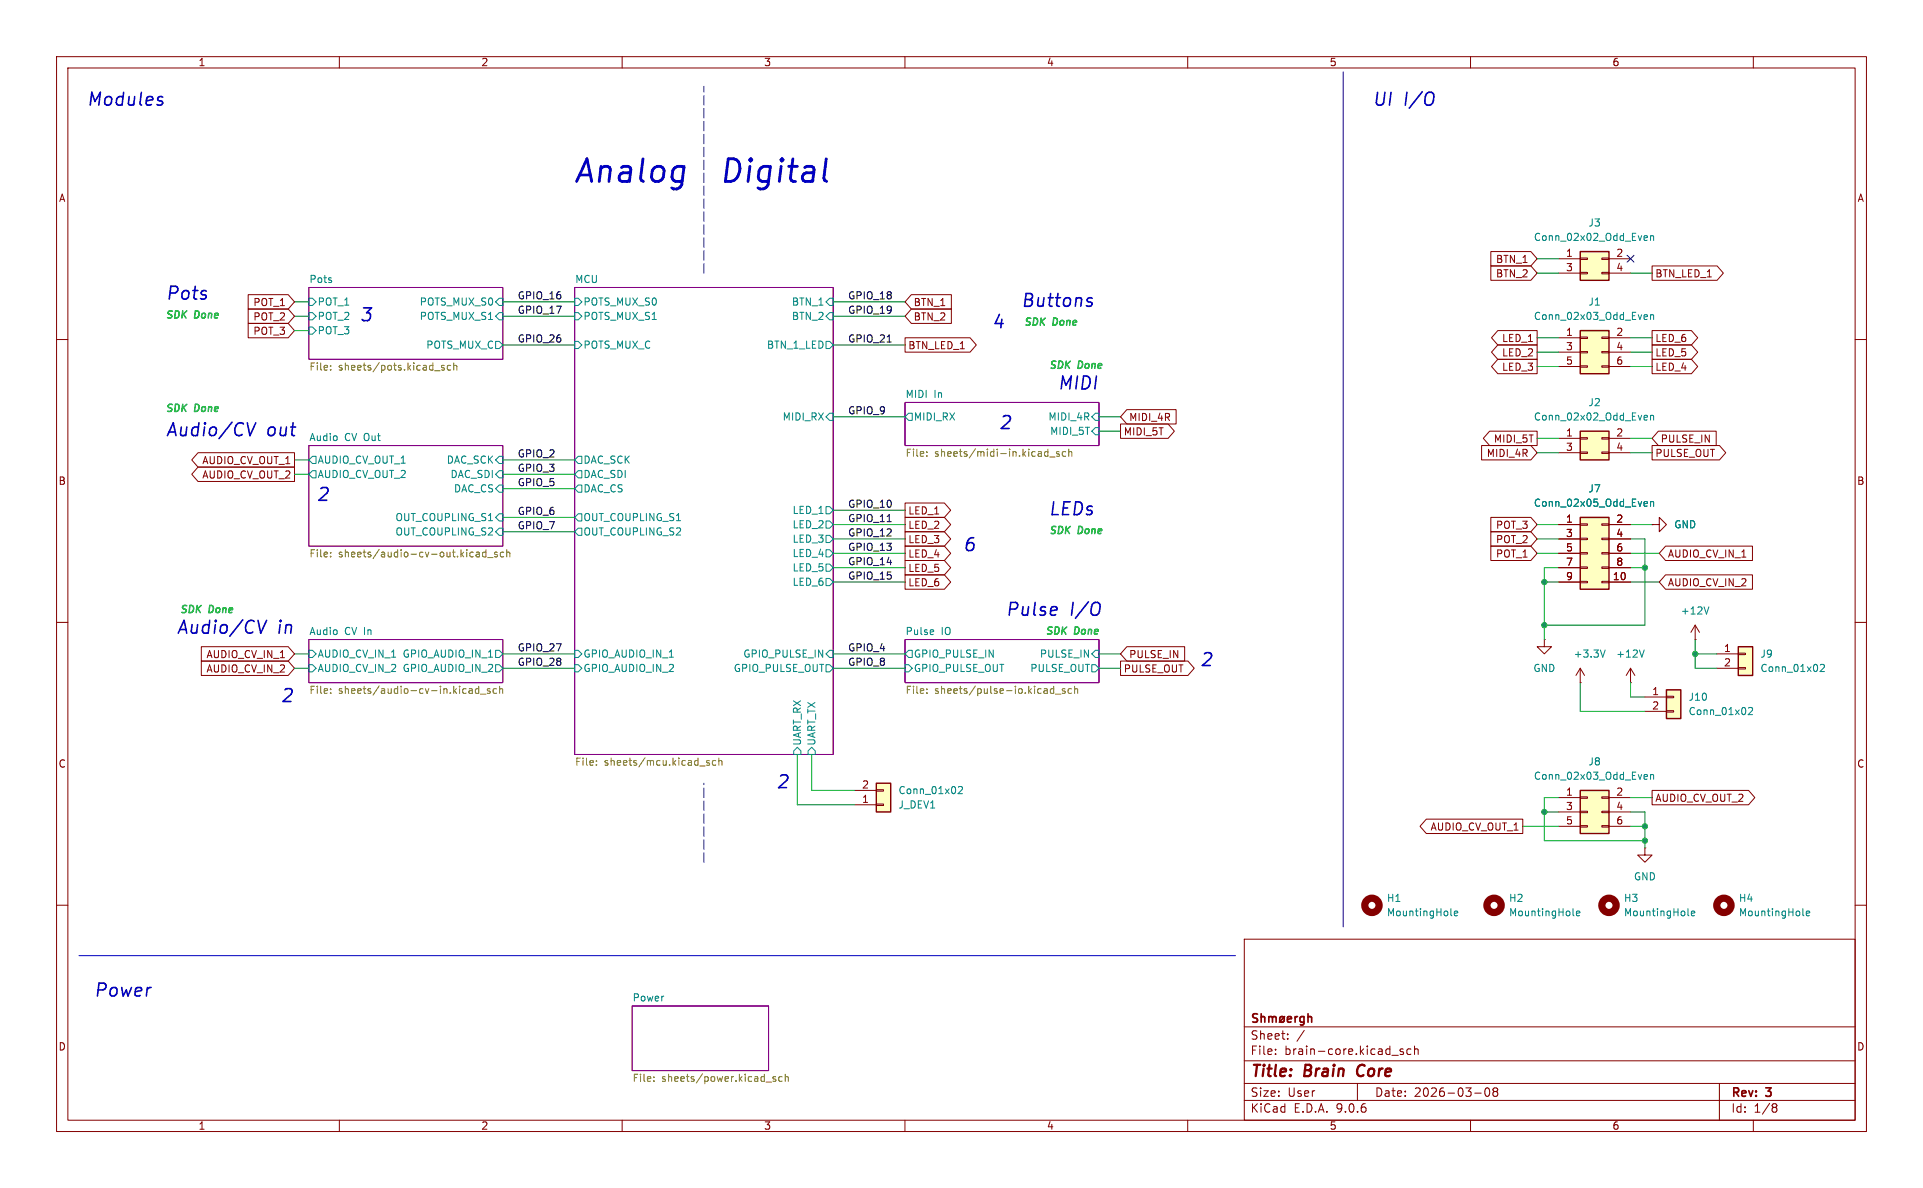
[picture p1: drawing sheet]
<svg xmlns="http://www.w3.org/2000/svg" width="340mm" height="210mm" viewBox="0 0 340 210" stroke-linecap="round" stroke-linejoin="round" font-family="sans-serif">
<g fill="none" stroke="#840000" stroke-width=".18">
<path d="M10 10h320v190h-320zM12 12h316v186h-316zM60 10v2M110 10v2M160 10v2M210 10v2M260 10v2M310 10v2M10 60h2M328 60h2M292.1 92.7h1.3v-1.2l1.2 1.2-1.2 1.3v-1.3M292.1 92.7h.1"/>
<path d="M10 110h2M328 110h2M10 160h2M220 166h108v32h-108zM328 160h2M60 198v2M110 198v2M160 198v2M210 198v2M220 194.5h108M220 191.5h108M220 187.5h108"/>
<path d="M220 181.5h108M225.5 186.3v.1M225.5 185.5v.1M227.7 183.6v.1M227.7 182.8v.1M230.6 182.1l-1.3 2M240 191.5v3M246.1 186.5h1.1M248.1 185.5l-.4-.1-.2 .2 .1 .2 .5 .2v.3h-.6M249.5 185.5l-.5-.1-.3 .3v.4l.2 .2h.6M250.1 185.5l.2-.1 .4 .1v.9M250.1 184.9v1.5"/>
<path d="M260 198v2M260.7 193.2h1.2M262.7 192.4l.2-.1a.81 .81 0 0 1 .6 .6 .81 .81 0 0 1-.3 .8l-.2 .1a.81 .81 0 0 1-.3-1.4zM264.2 192.9l-.2-.2 .2-.4 .5 .1 .1 .2-.3 .3M264.2 192.9l-.2 .3v.5l.2 .1 .5-.1 .1-.2-.1-.4-.2-.2M264.2 192.9h.3M304 191.5v6.5M310 198v2M313.6 195.1l.4 .1 .2 .2-.3 .3M313.6 195.7h.3M313.9 195.7l.2 .2 .1 .4-.2 .2-.4 .1"/>
</g>
<path d="M240.2 188.5a1.27 1.27 0 0 0 0 1.6" fill="none" stroke="#840000" stroke-width=".4"/>
<g fill="none" stroke="#840000" stroke-width=".3">
<path d="M222.3 179.3l-.5-.1-.2 .1v.5l.6 .3 .1 .3-.2 .3-.6-.1M223 179.8l.2-.1 .4 .1v.9M223 179.2v1.5M224.3 179.8l.5-.1 .2 .2M224.3 179.7v1M225 179.9l.2-.2 .4 .1v.9M225 179.9v.8M226.4 179.8l.4-.1 .3 .3v.4l-.3 .3-.4-.1-.1-.2v-.4zM227.1 179.7l-.9 1M229 179.7v1M229.4 179.7l-.3 .1-.1 .2M230.6 179.8l-.5-.1-.3 .3v.4l.2 .2h.6"/>
<path d="M230.6 179.7v1.2l-.3 .3-.4-.1M231.3 179.8l.2-.1 .3 .1 .1 .9M231.3 179.2v1.5M227.6 180.2l.7-.1v-.3l-.5-.1-.2 .2 .1 .7h.6"/>
</g>
<path d="M54.6 50.8h34.3v12.7h-34.3zM101.6 50.8h45.7v82.6h-45.7zM54.6 78.8h34.3v17.7h-34.3zM160 71.1h34.3v7.7h-34.3zM54.6 113h34.3v7.7h-34.3zM160 113h34.3v7.7h-34.3zM111.8 177.8h24.1v11.4h-24.1z" fill="none" stroke="#840084" stroke-width=".18"/>
<g fill="none" stroke="#008484" stroke-width=".18">
<path d="M54.6 52.7h.6l.7 .7-.7 .6h-.6zM54.6 55.3h.6l.7 .6-.7 .6h-.6zM54.6 57.8h.6l.7 .6-.7 .7h-.6zM87.6 55.9l.7-.6h.6v1.2h-.6zM88.3 52.7h.6v1.3h-.6l-.7-.6zM101.6 52.7h.6l.7 .7-.7 .6h-.6zM101.6 55.3h.6l.7 .6-.7 .6h-.6zM146 53.4l.7-.7h.6v1.3h-.6zM146 55.9l.7-.6h.6v1.2h-.6zM87.6 60.3h.7l.6 .7-.6 .6h-.7zM101.6 60.3h.6l.7 .7-.7 .6h-.6zM146 73.7l.7-.7h.6v1.3h-.6z"/>
<path d="M146 60.3h.7l.6 .7-.6 .6h-.7zM160.7 73h.6v1.3h-.6l-.7-.6zM193.7 73h.6v1.3h-.6l-.7-.6zM193.7 75.6h.6v1.3h-.6l-.7-.7zM54.6 83.8l.6-.6h.7v1.3h-.7zM55.2 80.7h.7v1.2h-.7l-.6-.6zM87.6 83.8l.7-.6h.6v1.3h-.6zM87.6 91.5l.7-.7h.6v1.3h-.6zM88.3 85.7h.6v1.3h-.6l-.7-.6zM88.3 80.7h.6v1.2h-.6l-.7-.6zM88.3 93.4h.6v1.2h-.6l-.7-.6zM101.6 94l.6-.6h.7v1.2h-.7z"/>
<path d="M102.2 85.7h.7v1.3h-.7l-.6-.6zM102.2 80.7h.7v1.2h-.7l-.6-.6zM102.2 83.2h.7v1.3h-.7l-.6-.7zM102.2 90.8h.7v1.3h-.7l-.6-.6zM146 89.6h.7l.6 .6-.6 .6h-.7zM146 92.1h.7l.6 .6-.6 .7h-.7zM146 94.6h.7l.6 .7-.6 .6h-.7zM146 97.2h.7l.6 .6-.6 .6h-.7zM146 99.7h.7l.6 .6-.6 .7h-.7zM54.6 115h.6l.7 .6-.7 .6h-.6zM54.6 117.5h.6l.7 .6-.7 .7h-.6zM86.4 116.2h.7"/>
<path d="M87.6 115h.7l.6 .6-.6 .6h-.7zM87.6 117.5h.7l.6 .6-.6 .7h-.7zM101.6 115h.6l.7 .6-.7 .6h-.6zM101.6 117.5h.6l.7 .6-.7 .7h-.6zM118.3 116.2h.8M146 102.3h.7l.6 .6-.6 .6h-.7zM146 117.5h.7l.6 .6-.6 .7h-.7zM146.7 115h.6v1.2h-.6l-.7-.6zM160 117.5h.7l.6 .6-.6 .7h-.7zM160.7 115h.6v1.2h-.6l-.7-.6zM164.9 111.3l.2 .3-.6 .1M165 112.1l-.1 .1"/>
<path d="M193 117.5h.7l.6 .6-.6 .7h-.7zM193.7 115h.6v1.2h-.6l-.7-.6zM141 132.1l.6 .6v.7h-1.3v-.7zM143.5 132.1l.6 .6v.7h-1.2v-.7zM256.5 161.7l.2 .2M257.1 161.5l.6-.2v-.2l-.4-.1-.2 .2 .1 .6h.5M278.1 161.7l.2 .2M278.7 161.5l.6-.2v-.2l-.4-.1-.2 .2 .1 .6h.5"/>
</g>
<g fill="none" stroke="#848400" stroke-width=".18">
<path d="M58.5 64.6v.2M58.5 65.3v.1M76.8 65.5h1M78.5 64.6h-.3l-.1 .2v.1l.4 .2v.3h-.4M79.7 64.6h-.4l-.2 .2 .1 .6h.5M80.2 64.7l.2-.1h.3l.1 .8M80.2 64.2v1.2M163.9 79.9v.1M184.9 79.8l.4 .1M185.3 79.4v1.3M187.3 79.9l-.3-.1-.2 .2 .1 .2 .4 .1v.3h-.5M188.4 79.9l-.3-.1-.3 .3 .1 .5h.5"/>
<path d="M189 79.9l.1-.1 .4 .1v.8M189 79.4v1.3M58.5 97.7v.1M58.5 98.3v.1M84.2 97.7h.5l.1 .7M84.8 97.9l-.5 .1-.1 .1 .1 .3h.5M85.9 97.7l-.3-.1-.3 .2 .1 .6h.5M85.9 97.2v1.2M86.2 98.6h1M87.9 97.7l-.3-.1-.2 .2 .1 .2 .4 .1v.3h-.5M89.1 97.7l-.4-.1-.2 .2 .1 .6h.5M89.6 97.7l.2-.1 .3 .1v.7"/>
<path d="M89.6 97.2v1.2M163.9 80.5v.2M185.3 80.6l-.4 .1M185.6 80.8h.9M58.5 122.5v.1M58.5 121.8v.1M83 121.8h.4l.1 .8M83 122.5h.5M83.5 122l-.5 .2M84.6 121.8l-.3-.1-.3 .3 .2 .5h.4M84.6 121.3v1.3M84.9 122.7h1"/>
<path d="M86.6 121.8l-.3-.1-.1 .2v.2l.4 .1v.3h-.4M87.8 121.8l-.4-.1-.2 .3 .1 .5h.5M88.3 121.8l.2-.1 .3 .1 .1 .8M88.3 121.3v1.3M105.4 135.2v.1M105.4 134.5v.1M125.4 134.5l-.3-.1-.2 .2 .1 .2 .4 .1v.3h-.5M126.6 134.5l-.4-.1-.2 .3 .1 .5h.5M127.1 134.5l.2-.1 .3 .1v.8M127.1 134v1.3M163.9 122.5v.1M163.9 121.8v.1"/>
<path d="M185.9 121.7l.4 .1M186.3 122.5l-.4 .1M186.3 121.3v1.3M186.6 122.7h1M188.3 121.8l-.3-.1-.2 .2 .1 .2 .4 .1v.3h-.5M189.5 121.8l-.4-.1-.3 .3 .2 .5h.5M190 121.8l.2-.1 .3 .1v.8M190 121.3v1.3M115.6 191v.2M115.6 190.4v.1M135.4 191.3h1M137.1 190.4l-.3-.1-.1 .2v.2l.4 .1v.3h-.4"/>
<path d="M138.3 190.4l-.4-.1-.2 .3 .1 .5h.5M138.8 190.4l.2-.1 .3 .1 .1 .8M138.8 189.9v1.3"/>
</g>
<g fill="none" stroke="#840000" stroke-width="1.3">
<circle cx="242.6" cy="160" r="1.27"/>
<circle cx="264.2" cy="160" r="1.27"/>
</g>
<path d="M279.4 76.2h5.1v5.1h-5.1z" fill="#ffffc2"/>
<path d="M279.4 76.2h5.1v5.1h-5.1z" fill="none" stroke="#840000" stroke-width=".25"/>
<path d="M275.6 77.5h3.8M279.4 77.4h1.3v.2h-1.3zM279.4 79.9h1.3v.3h-1.3zM283.2 77.4h1.3v.2h-1.3zM283.2 79.9h1.3v.3h-1.3zM284.5 77.5h3.8M275.6 80h3.8M284.5 80h3.8" fill="none" stroke="#840000" stroke-width=".18"/>
<path d="M290.9 73.4l.3 .1 .1 .2-.6 .1M291.2 74.2l-.3 .1M291.8 73.5l.2-.1 .3 .1 .1 .8M291.8 73.4v.9" fill="none" stroke="#008484" stroke-width=".18"/>
<path d="M279.4 91.5h5.1v12.7h-5.1z" fill="#ffffc2"/>
<path d="M279.4 91.5h5.1v12.7h-5.1z" fill="none" stroke="#840000" stroke-width=".25"/>
<g fill="none" stroke="#840000" stroke-width=".18">
<path d="M275.6 92.7h3.8M275.6 95.3h3.8M275.6 97.8h3.8M279.4 92.6h1.3v.3h-1.3zM279.4 95.1h1.3v.3h-1.3zM279.4 97.7h1.3v.2h-1.3zM283.2 92.6h1.3v.3h-1.3zM283.2 95.1h1.3v.3h-1.3zM283.2 97.7h1.3v.2h-1.3zM284.5 92.7h3.8M284.5 95.3h3.8M284.5 97.8h3.8"/>
<path d="M275.6 100.3h3.8M275.6 102.9h3.8M279.4 100.2h1.3v.3h-1.3zM279.4 102.8h1.3v.2h-1.3zM283.2 100.2h1.3v.3h-1.3zM283.2 102.8h1.3v.2h-1.3zM284.5 100.3h3.8M284.5 102.9h3.8"/>
</g>
<path d="M290.9 88.7h.3l.1 .3-.6 .1M291.2 89.4l-.3 .1M291.8 88.8l.2-.1h.3l.1 .8M291.8 88.7v.8" fill="none" stroke="#008484" stroke-width=".18"/>
<path d="M279.4 58.4h5.1v7.7h-5.1z" fill="#ffffc2"/>
<path d="M279.4 58.4h5.1v7.7h-5.1z" fill="none" stroke="#840000" stroke-width=".25"/>
<g fill="none" stroke="#840000" stroke-width=".18">
<path d="M275.6 59.7h3.8M279.4 59.6h1.3v.2h-1.3zM283.2 59.6h1.3v.2h-1.3zM284.5 59.7h3.8M275.6 62.2h3.8M275.6 64.8h3.8M279.4 62.1h1.3v.3h-1.3zM279.4 64.7h1.3v.2h-1.3zM283.2 62.1h1.3v.3h-1.3zM283.2 64.7h1.3v.2h-1.3zM284.5 62.2h3.8M284.5 64.8h3.8"/>
<path d="M273 113v1.3h1.3l-1.3 1.3-1.2-1.3h1.2M273 113h.1"/>
</g>
<path d="M290.9 55.6l.3 .1 .1 .2-.6 .2M291.2 56.4l-.3 .1M291.8 55.8l.2-.2 .3 .1 .1 .8M291.8 55.6v.9M318.8 161.7l.1 .2M319.4 161.5l.6-.2-.1-.2-.4-.1-.1 .2v.6h.5" fill="none" stroke="#008484" stroke-width=".18"/>
<circle cx="304.8" cy="160" r="1.27" fill="none" stroke="#840000" stroke-width="1.3"/>
<path d="M307.3 114.3h2.6v5.1h-2.6z" fill="#ffffc2"/>
<path d="M307.3 114.3h2.6v5.1h-2.6z" fill="none" stroke="#840000" stroke-width=".25"/>
<path d="M303.5 115.6h3.8M303.5 118.1h3.8M307.3 115.5h1.3v.2h-1.3zM307.3 118h1.3v.3h-1.3z" fill="none" stroke="#840000" stroke-width=".18"/>
<path d="M321.8 117.6l.5-.2 .3 .4-.8 .9h.8" fill="none" stroke="#008484" stroke-width=".18"/>
<path d="M294.6 121.9h2.6v5.1h-2.6z" fill="#ffffc2"/>
<path d="M294.6 121.9h2.6v5.1h-2.6z" fill="none" stroke="#840000" stroke-width=".25"/>
<path d="M299.7 113h.1M299.7 110.5l-.7 1.3M299.7 110.5l.8 1.3M299.7 110.5v2.5M290.8 123.2h3.8M290.8 125.7h3.8M294.6 123.1h1.3v.2h-1.3zM294.6 125.6h1.3v.3h-1.3z" fill="none" stroke="#840000" stroke-width=".18"/>
<path d="M302.1 107.3l-.4 1.2M309.1 125.2l.5-.1 .3 .3-.8 .9h.8" fill="none" stroke="#008484" stroke-width=".18"/>
<path d="M279.4 44.5h5.1v5h-5.1z" fill="#ffffc2"/>
<path d="M279.4 44.5h5.1v5h-5.1z" fill="none" stroke="#840000" stroke-width=".25"/>
<path d="M275.6 45.7h3.8M275.6 48.3h3.8M279.4 45.6h1.3v.3h-1.3zM279.4 48.2h1.3v.2h-1.3zM283.2 45.6h1.3v.3h-1.3zM283.2 48.2h1.3v.2h-1.3zM284.5 45.7h3.8M284.5 48.3h3.8" fill="none" stroke="#840000" stroke-width=".18"/>
<path d="M290.9 41.7h.3l.1 .3-.6 .1M291.2 42.4l-.3 .1M291.8 41.8l.2-.1h.3l.1 .8M291.8 41.7v.8" fill="none" stroke="#008484" stroke-width=".18"/>
<path d="M279.4 139.7h5.1v7.6h-5.1z" fill="#ffffc2"/>
<path d="M279.4 139.7h5.1v7.6h-5.1z" fill="none" stroke="#840000" stroke-width=".25"/>
<g fill="none" stroke="#840000" stroke-width=".18">
<path d="M279.4 118.1l-.8 1.3M279.4 118.1l.8 1.3M279.4 118.1v2.6M288.3 118.1l-.8 1.3M288.3 118.1l.8 1.3M288.3 118.1v2.6M279.4 120.7h.1M288.3 120.7h.1M275.6 141h3.8M275.6 143.5h3.8M275.6 146.1h3.8M279.4 140.9h1.3v.2h-1.3z"/>
<path d="M279.4 143.4h1.3v.3h-1.3zM279.4 145.9h1.3v.3h-1.3zM283.2 140.9h1.3v.2h-1.3zM283.2 143.4h1.3v.3h-1.3zM283.2 145.9h1.3v.3h-1.3zM284.5 141h3.8M284.5 143.5h3.8M284.5 146.1h3.8M290.8 149.9v1.2h1.3l-1.3 1.3-1.2-1.3h1.2M290.8 149.9h.1"/>
</g>
<path d="M283.8 114.9l-.4 1.3M290.7 114.9l-.4 1.3M290.9 136.9l.3 .1 .1 .2-.6 .1M291.2 137.7l-.3 .1M291.8 137l.2-.1 .3 .1 .1 .8M291.8 136.9v.9M298.4 161.7l.2 .2M299 161.5l.6-.2v-.2l-.4-.1-.2 .2 .1 .6h.5" fill="none" stroke="#008484" stroke-width=".18"/>
<circle cx="284.5" cy="160" r="1.27" fill="none" stroke="#840000" stroke-width="1.3"/>
<path d="M154.9 138.4h2.6v5.1h-2.6z" fill="#ffffc2"/>
<path d="M154.9 138.4h2.6v5.1h-2.6z" fill="none" stroke="#840000" stroke-width=".25"/>
<g fill="none" stroke="#840000" stroke-width=".18">
<path d="M43.9 54.6h7.1l1.1 1.3-1.1 1.3h-7.1zM43.9 57.2h7.1l1.1 1.2-1.1 1.3h-7.1zM43.9 52.1h7.1l1.1 1.3-1.1 1.2h-7.1zM160 59.7h11.5l1.1 1.3-1.1 1.2h-11.5zM161.1 52.1h7.1v2.5h-7.1l-1.1-1.2zM161.1 54.6h7.1v2.6h-7.1l-1.1-1.3zM263.6 47h7.1l1.1 1.3-1.1 1.2h-7.1zM263.6 44.5h7.1l1.1 1.2-1.1 1.3h-7.1zM264.8 58.4h7v2.6h-7l-1.1-1.3zM292.1 58.4h7l1.1 1.3-1.1 1.3h-7zM292.1 47h11.5l1.1 1.3-1.1 1.2h-11.5zM198.1 74.9h8.4l1.1 1.3-1.1 1.3h-8.4z"/>
<path d="M199.2 72.4h8.7v2.5h-8.7l-1.1-1.2zM262 78.8h8.7l1.1 1.2-1.1 1.3h-8.7zM263.4 76.2h8.4v2.6h-8.4l-1.1-1.3zM264.8 63.5h7v2.6h-7l-1.1-1.3zM264.8 61h7v2.5h-7l-1.1-1.3zM292.1 61h7l1.1 1.2-1.1 1.3h-7zM292.1 78.8h11.9l1.1 1.2-1.1 1.3h-11.9zM292.1 63.5h7l1.1 1.3-1.1 1.3h-7zM293.2 76.2h10.2v2.6h-10.2l-1.1-1.3zM35 82.6h17.1v2.5h-17.1l-1.1-1.3zM35 80h17.1v2.6h-17.1l-1.1-1.3zM160 96.5h7l1.1 1.3-1.1 1.3h-7z"/>
<path d="M160 99.1h7l1.1 1.2-1.1 1.3h-7zM160 88.9h7l1.1 1.3-1.1 1.3h-7zM160 91.5h7l1.1 1.2-1.1 1.3h-7zM160 94h7l1.1 1.3-1.1 1.2h-7zM263.6 96.5h7.1l1.1 1.3-1.1 1.3h-7.1zM263.6 94h7.1l1.1 1.3-1.1 1.2h-7.1zM263.6 91.5h7.1l1.1 1.2-1.1 1.3h-7.1zM275.6 92.7h3.8M275.6 95.3h3.8M275.6 97.8h3.8M284.5 92.7h3.8M284.5 95.3h3.8"/>
<path d="M284.5 97.8h3.8M292.1 92.7h.1M294.5 96.5h15.3v2.6h-15.3l-1.1-1.3zM35.6 116.9h15.4l1.1 1.2-1.1 1.3h-15.4zM35.6 114.3h15.4l1.1 1.3-1.1 1.3h-15.4zM160 101.6h7l1.1 1.3-1.1 1.3h-7zM198.1 116.9h11.9l1.1 1.2-1.1 1.3h-11.9zM199.2 114.3h10.3v2.6h-10.3l-1.1-1.3zM275.6 100.3h3.8M275.6 102.9h3.8M284.5 100.3h3.8M284.5 102.9h3.8"/>
<path d="M294.5 101.6h15.3v2.6h-15.3l-1.1-1.3zM151.1 139.7h3.8M154.9 139.6h1.3v.2h-1.3zM292.1 139.7h17.1l1.1 1.3-1.1 1.3h-17.1zM151.1 142.3h3.8M154.9 142.1h1.3v.3h-1.3zM252.2 144.8h17v2.5h-17l-1.1-1.2z"/>
</g>
<path d="M290.9 88.7h.3l.1 .3-.6 .1M291.2 89.4l-.3 .1M291.8 88.8l.2-.1h.3l.1 .8M291.8 88.7v.8M169.4 139.1l.5-.1 .3 .4-.8 .9h.8" fill="none" stroke="#008484" stroke-width=".18"/>
<path d="M156.9 60.5h.7M156.9 92.2h.7" fill="none" stroke="#000" stroke-width=".18"/>
<path d="M237.5 12.7v151.1M14 168.9h204.4" fill="none" stroke="#0000c2" stroke-width=".18"/>
<path d="M124.5 48.3v-33M124.5 152.4v-14" fill="none" stroke="#0000c2" stroke-width=".18" stroke-dasharray="1.7 .6"/>
<g fill="none" stroke="#008400" stroke-width=".18">
<path d="M52.1 53.4h2.5M52.1 55.9h2.5M52.1 58.4h2.5M88.9 53.4h12.7M88.9 55.9h12.7M147.3 53.4h12.7M147.3 55.9h12.7M271.8 59.7h3.8M271.8 48.3h3.8M271.8 45.7h3.8M288.3 59.7h3.8M288.3 48.3h3.8"/>
<path d="M88.9 61h12.7M147.3 73.7h12.7M147.3 61h12.7M194.3 73.7h3.8M194.3 76.2h3.8M271.8 77.5h3.8M271.8 62.2h3.8M271.8 64.8h3.8M288.3 77.5h3.8M288.3 62.2h3.8M288.3 64.8h3.8M52.1 83.8h2.5"/>
<path d="M52.1 81.3h2.5M88.9 94h12.7M88.9 91.5h12.7M88.9 83.8h12.7M88.9 86.4h12.7M88.9 81.3h12.7M147.3 95.3h12.7M147.3 92.7h12.7M147.3 90.2h12.7M147.3 97.8h12.7M271.8 95.3h3.8M271.8 92.7h3.8"/>
<path d="M271.8 80h3.8M271.8 97.8h3.8M288.3 95.3h2.5v15.2h-17.8M288.3 92.7h3.8M288.3 80h3.8M288.3 97.8h5.1M52.1 115.6h2.5M52.1 118.1h2.5M88.9 115.6h12.7M88.9 118.1h12.7M147.3 115.6h12.7M147.3 118.1h12.7"/>
<path d="M147.3 102.9h12.7M147.3 100.3h12.7M194.3 115.6h3.8M194.3 118.1h3.8M273 102.9h2.6M275.6 100.3h-2.6v12.7M288.3 102.9h5.1M288.3 100.3h2.5M299.7 113v5.1h3.8M299.7 115.6h3.8M141 133.4v8.9h10.1M143.5 133.4v6.3h7.6"/>
<path d="M279.4 120.7v5h11.4M288.3 120.7v2.5h2.5M269.2 146.1h6.4M273 143.5h2.6M275.6 141h-2.6v7.6h17.8M288.3 143.5h2.5v6.4M288.3 141h3.8M288.3 146.1h2.5"/>
</g>
<path d="M287.7 45.1l1.2 1.2M288.9 45.1l-1.2 1.2" fill="none" stroke="#000084" stroke-width=".18"/>
<path d="M28.2 17.8l.5 .1 .1 .3-.2 .3-.2 .1M28.2 17.1l.6 .1M253.5 16.6l-.1 1.2M192.3 53.3l.7 .2 .1 .2-.2 .3-.6 .1M193.1 52.7a.57 .57 0 0 0-.9 .3M43.7 74.7l.5 2.3 1-2.3M45.6 109.7l.5 2.2 1-2.2M186.6 107.2l.2 .1 .1 .5-1.1 .2M194.4 106.8v1.2" fill="none" stroke="#0000c2" stroke-width=".28"/>
<path d="M120.6 29.4l.3 .2M120.9 29.4l-.4 3.2M146.1 28.1l-.4 3.4 .1 .4 .4 .2" fill="none" stroke="#0000c2" stroke-width=".5"/>
<g fill="#008400" stroke="#008400" stroke-width=".18">
<circle cx="290.8" cy="148.6" r=".46"/>
<circle cx="273" cy="143.5" r=".46"/>
<circle cx="290.8" cy="100.3" r=".46"/>
<circle cx="299.7" cy="115.6" r=".46"/>
<circle cx="290.8" cy="146.1" r=".46"/>
<circle cx="273" cy="102.9" r=".46"/>
<circle cx="273" cy="110.5" r=".46"/>
</g>
<g font-size="5.6" fill="#0000c2">
<text x="101.2" y="33">Analog</text>
<text x="127" y="33">Digital</text>
</g>
<g font-size="3.2" fill="#0000c2">
<text x="15.2" y="19.1">Modules</text>
<text x="242.6" y="19.1">UI</text>
<text x="248.2" y="19.1">I/O</text>
<text x="29.2" y="53.4">Pots</text>
<text x="63.5" y="57.2">3</text>
<text x="175.3" y="58.5">4</text>
<text x="180.4" y="54.7">Buttons</text>
<text x="186.9" y="69.3">MIDI</text>
<text x="29.2" y="77.5">Audio/CV</text>
<text x="47.1" y="77.5">out</text>
<text x="176.5" y="76.3">2</text>
<text x="55.9" y="89">2</text>
<text x="185.3" y="91.5">LEDs</text>
<text x="170.2" y="97.8">6</text>
<text x="31.1" y="112.5">Audio/CV</text>
<text x="49" y="112.5">in</text>
<text x="177.7" y="109.3">Pulse</text>
<text x="189.1" y="109.3">I/O</text>
<text x="212.1" y="118.2">2</text>
<text x="49.5" y="124.5">2</text>
<text x="137.2" y="139.8">2</text>
<text x="16.5" y="176.6">Power</text>
</g>
<g font-size="2.8" fill="#840000">
<text x="221" y="190.9">Title:</text>
<text x="230.7" y="190.9">Brain</text>
<text x="240.8" y="190.9">Core</text>
</g>
<g font-size="2.1" fill="#840000">
<text x="221" y="184">Sheet:</text>
<text x="221" y="186.7">File:</text>
<text x="227.1" y="186.7">brain-core.kicad_sch</text>
<text x="221" y="196.9">KiCad</text>
<text x="221" y="194.1">Size:</text>
<text x="227.7" y="194.1">User</text>
<text x="228.7" y="196.9">E.D.A.</text>
<text x="236.3" y="196.9">9.0.6</text>
<text x="243" y="194.1">Date:</text>
<text x="250" y="194.1">2026-03-08</text>
<text x="306" y="194.3">Rev:</text>
<text x="306" y="196.9">Id:</text>
<text x="310.1" y="196.9">1/8</text>
<text x="312.4" y="194.3">3</text>
</g>
<g font-size="1.8" fill="#840000">
<text x="35" y="11.9">1</text>
<text x="85" y="11.9">2</text>
<text x="135" y="11.9">3</text>
<text x="185" y="11.9">4</text>
<text x="235" y="11.9">5</text>
<text x="285" y="11.9">6</text>
<text x="10.3" y="35.9">A</text>
<text x="328.3" y="35.9">A</text>
<text x="264.4" y="46.7">BTN_1</text>
<text x="276.8" y="45.5">1</text>
<text x="285.7" y="45.5">2</text>
<text x="264.4" y="49.2">BTN_2</text>
<text x="276.8" y="48">3</text>
<text x="285.7" y="48">4</text>
<text x="292.6" y="49.2">BTN_LED_1</text>
<text x="44.7" y="56.9">POT_2</text>
<text x="44.7" y="59.4">POT_3</text>
<text x="44.7" y="54.3">POT_1</text>
<text x="161.4" y="54.3">BTN_1</text>
<text x="161.4" y="56.9">BTN_2</text>
<text x="276.8" y="59.5">1</text>
<text x="285.7" y="59.5">2</text>
<text x="160.5" y="61.9">BTN_LED_1</text>
<text x="265.5" y="65.7">LED_3</text>
<text x="265.5" y="63.2">LED_2</text>
<text x="265.5" y="60.7">LED_1</text>
<text x="276.8" y="62">3</text>
<text x="276.8" y="64.5">5</text>
<text x="285.7" y="62">4</text>
<text x="285.7" y="64.5">6</text>
<text x="292.6" y="60.7">LED_6</text>
<text x="292.6" y="63.2">LED_5</text>
<text x="292.6" y="65.7">LED_4</text>
<text x="198.6" y="77.2">MIDI_5T</text>
<text x="199.5" y="74.6">MIDI_4R</text>
<text x="276.8" y="77.2">1</text>
<text x="285.7" y="77.2">2</text>
<text x="35.7" y="82.3">AUDIO_CV_OUT_1</text>
<text x="262.8" y="81">MIDI_4R</text>
<text x="264" y="78.4">MIDI_5T</text>
<text x="276.8" y="79.8">3</text>
<text x="285.7" y="79.8">4</text>
<text x="292.6" y="81">PULSE_OUT</text>
<text x="293.5" y="78.4">PULSE_IN</text>
<text x="10.3" y="85.9">B</text>
<text x="35.7" y="84.8">AUDIO_CV_OUT_2</text>
<text x="328.3" y="85.9">B</text>
<text x="160.5" y="91.1">LED_1</text>
<text x="160.5" y="93.7">LED_2</text>
<text x="264.4" y="93.7">POT_3</text>
<text x="276.8" y="92.5">1</text>
<text x="276.8" y="95">3</text>
<text x="285.7" y="92.5">2</text>
<text x="285.7" y="95">4</text>
<text x="160.5" y="98.8">LED_4</text>
<text x="160.5" y="101.3">LED_5</text>
<text x="160.5" y="96.2">LED_3</text>
<text x="264.4" y="98.8">POT_1</text>
<text x="264.4" y="96.2">POT_2</text>
<text x="276.8" y="97.6">5</text>
<text x="276.8" y="100.1">7</text>
<text x="285.7" y="97.6">6</text>
<text x="285.7" y="100.1">8</text>
<text x="294.8" y="98.8">AUDIO_CV_IN_1</text>
<text x="160.5" y="103.8">LED_6</text>
<text x="276.8" y="102.6">9</text>
<text x="285.1" y="102.6">10</text>
<text x="294.8" y="103.8">AUDIO_CV_IN_2</text>
<text x="36.4" y="119.1">AUDIO_CV_IN_2</text>
<text x="36.4" y="116.5">AUDIO_CV_IN_1</text>
<text x="198.6" y="119.1">PULSE_OUT</text>
<text x="199.5" y="116.5">PULSE_IN</text>
<text x="304.7" y="115.3">1</text>
<text x="304.7" y="117.9">2</text>
<text x="292" y="123">1</text>
<text x="292" y="125.5">2</text>
<text x="10.3" y="135.9">C</text>
<text x="328.3" y="135.9">C</text>
<text x="152.3" y="142">1</text>
<text x="152.3" y="139.5">2</text>
<text x="276.8" y="140.7">1</text>
<text x="276.8" y="143.3">3</text>
<text x="285.7" y="140.7">2</text>
<text x="285.7" y="143.3">4</text>
<text x="292.6" y="141.9">AUDIO_CV_OUT_2</text>
<text x="252.8" y="147">AUDIO_CV_OUT_1</text>
<text x="276.8" y="145.8">5</text>
<text x="285.7" y="145.8">6</text>
<text x="10.3" y="185.9">D</text>
<text x="328.3" y="185.9">D</text>
<text x="35" y="199.9">1</text>
<text x="85" y="199.9">2</text>
<text x="135" y="199.9">3</text>
<text x="185" y="199.9">4</text>
<text x="235" y="199.9">5</text>
<text x="285" y="199.9">6</text>
</g>
<g font-size="1.8" fill="#008484">
<text x="280.7" y="40.3">J3</text>
<text x="271.1" y="42.8">Conn_02x02_Odd_Even</text>
<text x="54.6" y="50.1">Pots</text>
<text x="101.6" y="50.1">MCU</text>
<text x="56.1" y="54.2">POT_1</text>
<text x="56.1" y="56.8">POT_2</text>
<text x="56.1" y="59.3">POT_3</text>
<text x="74.1" y="54.2">POTS_MUX_S0</text>
<text x="74.1" y="56.8">POTS_MUX_S1</text>
<text x="103.1" y="54.2">POTS_MUX_S0</text>
<text x="103.1" y="56.8">POTS_MUX_S1</text>
<text x="139.9" y="54.2">BTN_1</text>
<text x="139.9" y="56.8">BTN_2</text>
<text x="271.1" y="56.8">Conn_02x03_Odd_Even</text>
<text x="280.7" y="54.2">J1</text>
<text x="75.3" y="61.8">POTS_MUX_C</text>
<text x="103.1" y="61.8">POTS_MUX_C</text>
<text x="135.5" y="61.8">BTN_1_LED</text>
<text x="160" y="70.4">MIDI</text>
<text x="165.1" y="70.4">In</text>
<text x="138.3" y="74.5">MIDI_RX</text>
<text x="161.5" y="74.5">MIDI_RX</text>
<text x="185.3" y="74.5">MIDI_4R</text>
<text x="185.6" y="77.1">MIDI_5T</text>
<text x="271.1" y="74.5">Conn_02x02_Odd_Even</text>
<text x="280.7" y="72">J2</text>
<text x="54.6" y="78">Audio</text>
<text x="56.1" y="82.2">AUDIO_CV_OUT_1</text>
<text x="60.9" y="78">CV Out</text>
<text x="78.9" y="82.2">DAC_SCK</text>
<text x="103.1" y="82.2">DAC_SCK</text>
<text x="56.1" y="84.7">AUDIO_CV_OUT_2</text>
<text x="79.6" y="84.7">DAC_SDI</text>
<text x="80.2" y="87.2">DAC_CS</text>
<text x="103.1" y="87.2">DAC_CS</text>
<text x="103.1" y="84.7">DAC_SDI</text>
<text x="271.1" y="89.8">Conn_02x05_Odd_Even</text>
<text x="280.7" y="87.2">J7</text>
<text x="69.8" y="92.3">OUT_COUPLING_S1</text>
<text x="69.8" y="94.9">OUT_COUPLING_S2</text>
<text x="103.1" y="92.3">OUT_COUPLING_S1</text>
<text x="103.1" y="94.9">OUT_COUPLING_S2</text>
<text x="140" y="91.1">LED_1</text>
<text x="140" y="93.6">LED_2</text>
<text x="295.9" y="93.6">GND</text>
<text x="140" y="96.1">LED_3</text>
<text x="140" y="98.7">LED_4</text>
<text x="140" y="101.2">LED_5</text>
<text x="140" y="103.8">LED_6</text>
<text x="54.6" y="112.3">Audio</text>
<text x="60.9" y="112.3">CV In</text>
<text x="160" y="112.3">Pulse</text>
<text x="166.4" y="112.3">IO</text>
<text x="297.1" y="108.8">+12V</text>
<text x="56.1" y="116.5">AUDIO_CV_IN_1</text>
<text x="56.1" y="119">AUDIO_CV_IN_2</text>
<text x="71.1" y="116.5">GPIO_AUDIO_IN_1</text>
<text x="71.1" y="119">GPIO_AUDIO_IN_2</text>
<text x="103.1" y="116.5">GPIO_AUDIO_IN_1</text>
<text x="103.1" y="119">GPIO_AUDIO_IN_2</text>
<text x="129.6" y="119">GPIO_PULSE_OUT</text>
<text x="131.3" y="116.5">GPIO_PULSE_IN</text>
<text x="161.5" y="116.5">GPIO_PULSE_IN</text>
<text x="161.5" y="119">GPIO_PULSE_OUT</text>
<text x="182.1" y="119">PULSE_OUT</text>
<text x="183.8" y="116.5">PULSE_IN</text>
<text x="271" y="119">GND</text>
<text x="278.1" y="116.5">+3.3V</text>
<text x="285.6" y="116.5">+12V</text>
<text x="311.2" y="116.5">J9</text>
<text x="311.2" y="119">Conn_01x02</text>
<text x="298.5" y="124.1">J10</text>
<text x="141.8" y="131.9" transform="rotate(-90 141.8 131.9)">UART_RX</text>
<text x="144.4" y="131.9" transform="rotate(-90 144.4 131.9)">UART_TX</text>
<text x="298.5" y="126.6">Conn_01x02</text>
<text x="280.7" y="135.5">J8</text>
<text x="158.8" y="143.1">J_DEV1</text>
<text x="158.8" y="140.6">Conn_01x02</text>
<text x="271.1" y="138">Conn_02x03_Odd_Even</text>
<text x="288.8" y="155.8">GND</text>
<text x="245.1" y="159.6">H1</text>
<text x="266.7" y="159.6">H2</text>
<text x="287" y="159.6">H3</text>
<text x="307.3" y="159.6">H4</text>
<text x="245.1" y="162.2">MountingHole</text>
<text x="266.7" y="162.2">MountingHole</text>
<text x="287" y="162.2">MountingHole</text>
<text x="307.3" y="162.2">MountingHole</text>
<text x="111.8" y="177.1">Power</text>
</g>
<g font-size="1.8">
<text x="91.4" y="53">GPIO_16</text>
<text x="149.9" y="53">GPIO_18</text>
<text x="91.4" y="55.5">GPIO_17</text>
<text x="149.9" y="55.5">GPIO_19</text>
<text x="91.4" y="60.6">GPIO_26</text>
<text x="149.9" y="60.6">GPIO_21</text>
<text x="149.9" y="73.3">GPIO_9</text>
<text x="91.4" y="80.9">GPIO_2</text>
<text x="91.4" y="83.5">GPIO_3</text>
<text x="91.4" y="86">GPIO_5</text>
<text x="149.9" y="89.8">GPIO_10</text>
<text x="91.4" y="91.1">GPIO_6</text>
<text x="91.4" y="93.6">GPIO_7</text>
<text x="149.9" y="92.4">GPIO_11</text>
<text x="149.9" y="94.9">GPIO_12</text>
<text x="149.9" y="97.5">GPIO_13</text>
<text x="149.9" y="100">GPIO_14</text>
<text x="149.9" y="102.5">GPIO_15</text>
<text x="91.4" y="115.2">GPIO_27</text>
<text x="91.4" y="117.8">GPIO_28</text>
<text x="149.9" y="115.2">GPIO_4</text>
<text x="149.9" y="117.8">GPIO_8</text>
</g>
<g font-size="1.8" fill="#00c200">
<text x="29.2" y="56.7">SDK</text>
<text x="34.4" y="56.7">Done</text>
<text x="181" y="57.9">SDK</text>
<text x="186.2" y="57.9">Done</text>
<text x="185.4" y="65.6">SDK</text>
<text x="190.6" y="65.6">Done</text>
<text x="29.2" y="73.2">SDK</text>
<text x="34.4" y="73.2">Done</text>
<text x="185.4" y="94.8">SDK</text>
<text x="190.6" y="94.8">Done</text>
<text x="31.7" y="108.7">SDK</text>
<text x="37" y="108.7">Done</text>
<text x="184.8" y="112.5">SDK</text>
<text x="190" y="112.5">Done</text>
</g>
<g font-size="1.8" fill="#848400">
<text x="54.6" y="65.8">File:</text>
<text x="59.8" y="65.8">sheets/pots.kicad_sch</text>
<text x="160" y="81.1">File:</text>
<text x="165.2" y="81.1">sheets/midi-in.kicad_sch</text>
<text x="54.6" y="98.9">File:</text>
<text x="59.8" y="98.9">sheets/audio-cv-out.kicad_sch</text>
<text x="54.6" y="123">File:</text>
<text x="59.8" y="123">sheets/audio-cv-in.kicad_sch</text>
<text x="160" y="123">File:</text>
<text x="165.2" y="123">sheets/pulse-io.kicad_sch</text>
<text x="101.6" y="135.7">File:</text>
<text x="106.8" y="135.7">sheets/mcu.kicad_sch</text>
<text x="111.8" y="191.6">File:</text>
<text x="117" y="191.6">sheets/power.kicad_sch</text>
</g>
</svg>
